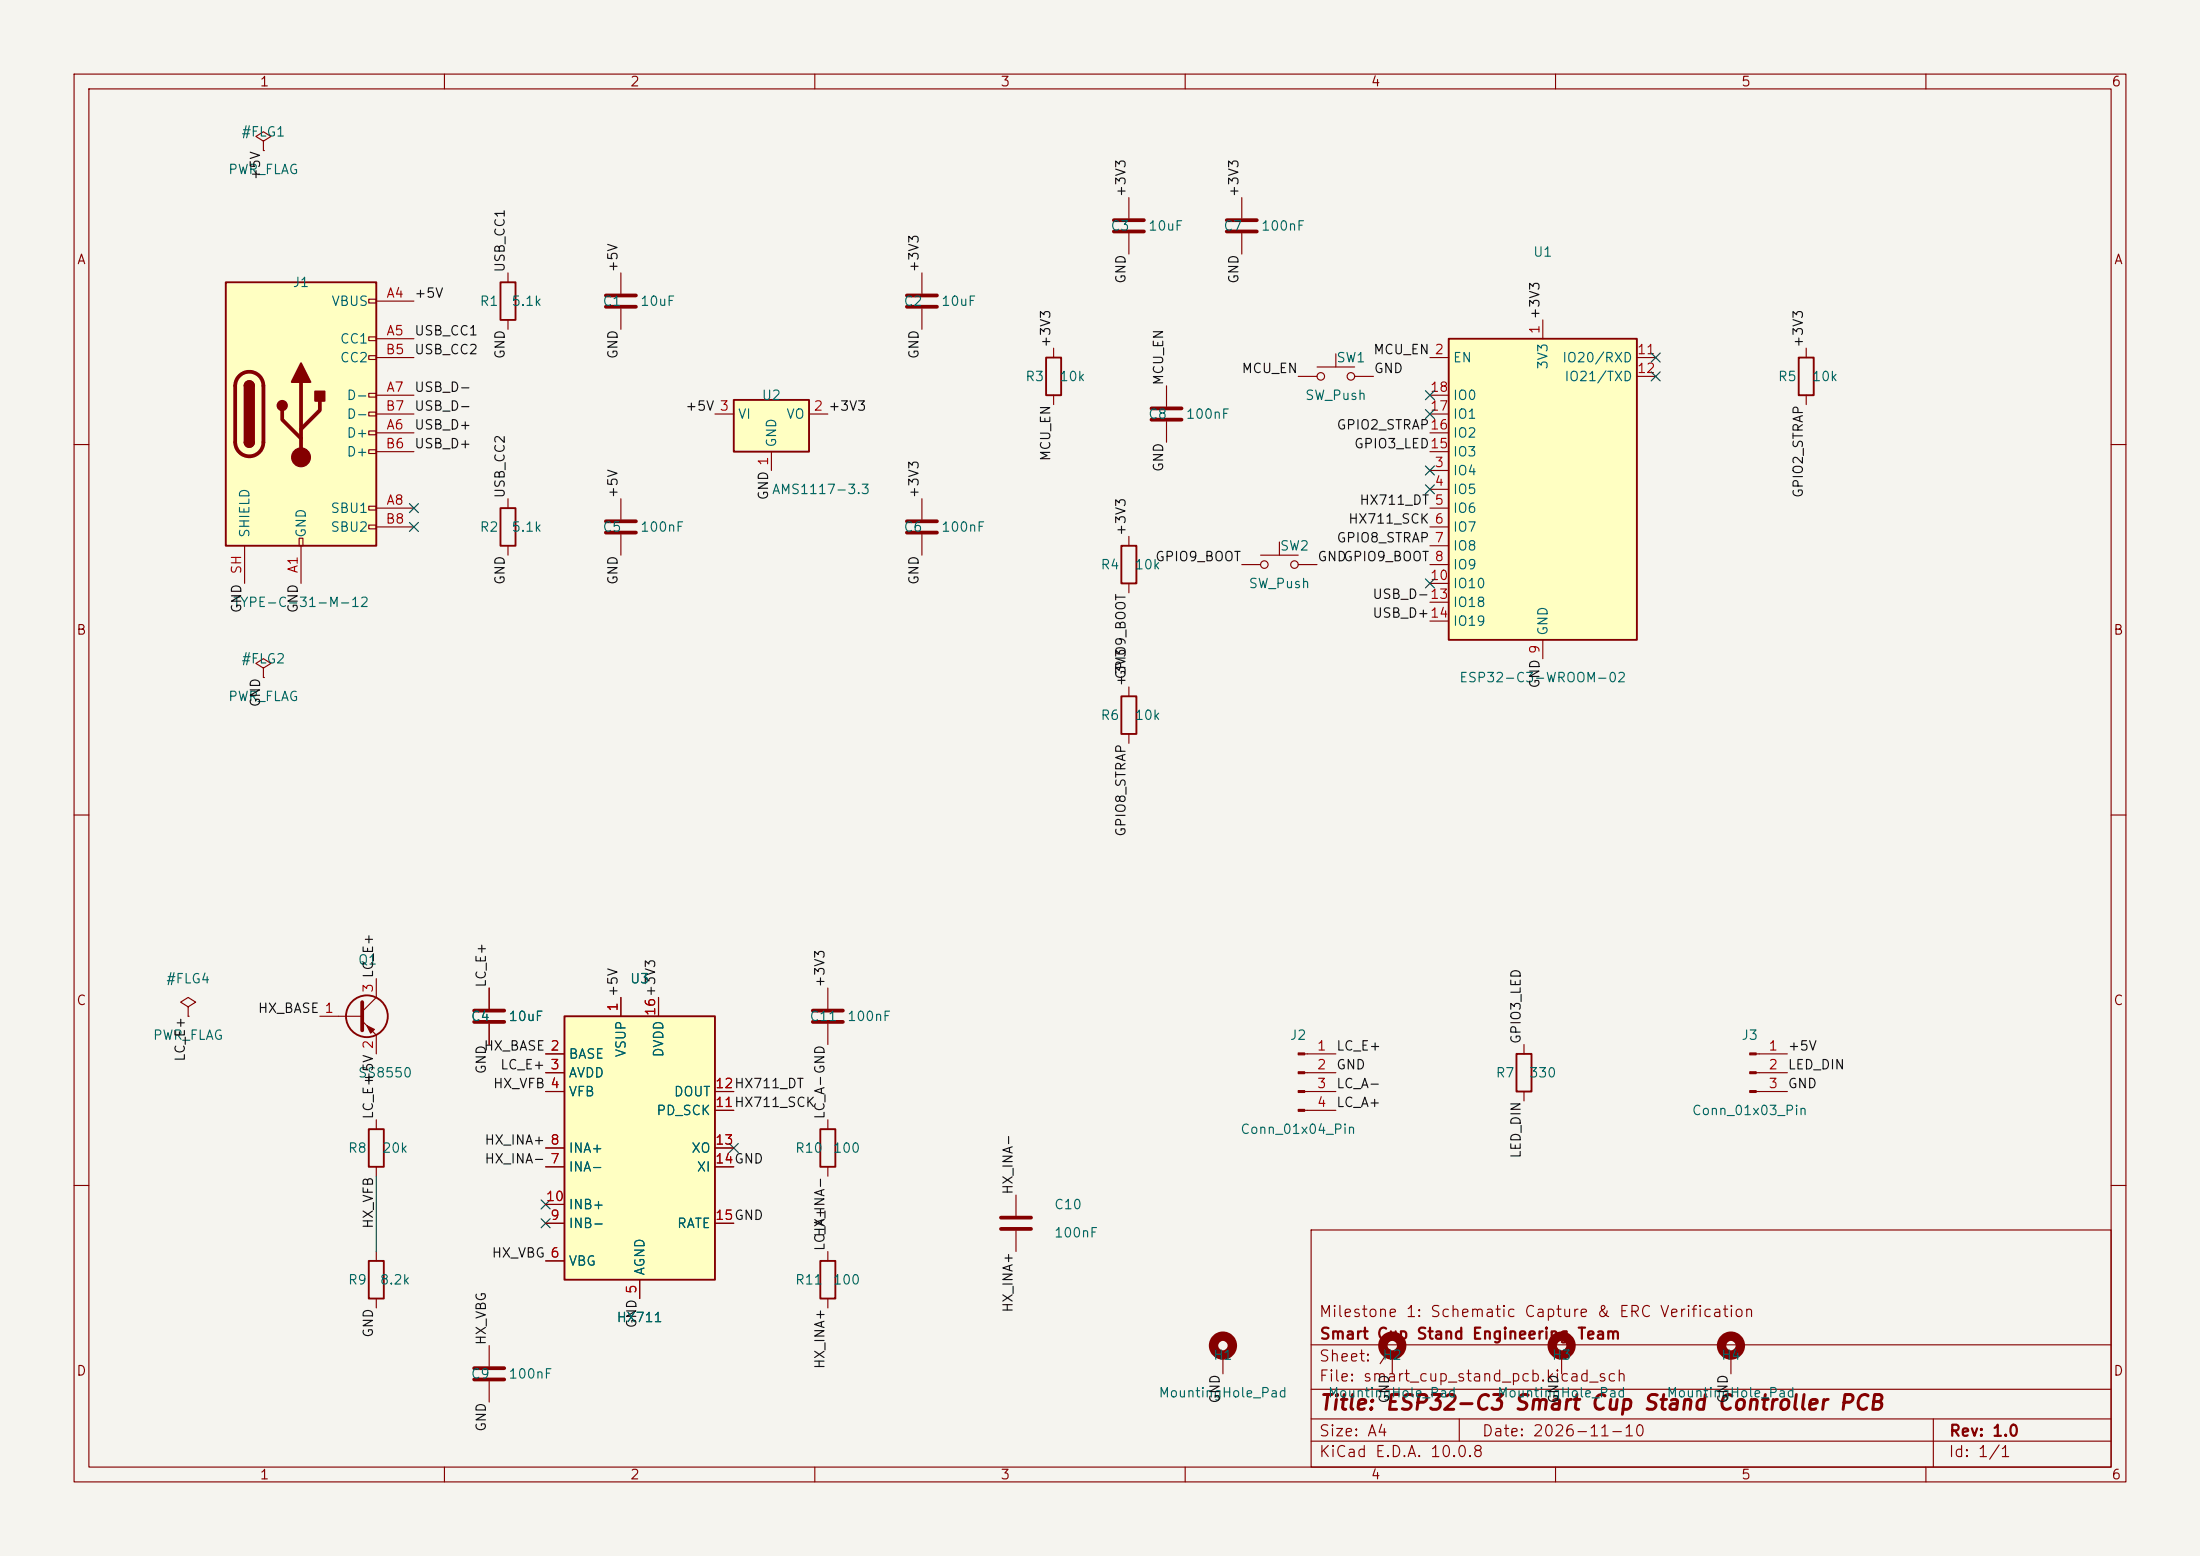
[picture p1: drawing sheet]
<svg xmlns="http://www.w3.org/2000/svg" width="297mm" height="210mm" viewBox="0 0 297 210" stroke-linecap="round" stroke-linejoin="round" font-family="sans-serif">
<path d="M0 0h297v210h-297z" fill="#f5f4ef" stroke="#f5f4ef" stroke-width=".14"/>
<g fill="none" stroke="#840000" stroke-width=".15">
<path d="M10 10h277v190h-277zM12 12h273v186h-273zM60 10v2M110 10v2M160 10v2M210 10v2M260 10v2M10 60h2M285 60h2M10 110h2M285 110h2M10 160h2"/>
<path d="M177 166h108v32h-108zM285 160h2M60 198v2M110 198v2M160 198v2M177 194.5h108M177 191.5h108M177 187.5h108M177 181.5h108M197 191.5v3M210 198v2M260 198v2"/>
<path d="M261 191.5v6.5"/>
</g>
<path d="M195.6 45.7h25.4v40.7h-25.4z" fill="#ffffc2"/>
<path d="M67.6 38.1h2v5.1h-2zM141.2 48.3h2.1v5h-2.1zM195.6 45.7h25.4v40.7h-25.4zM151.4 73.7h2v5h-2zM110.7 152.4h2.1v5.1h-2.1zM204.7 142.2h2.1v5.1h-2.1zM110.7 170.2h2.1v5.1h-2.1z" fill="none" stroke="#840000" stroke-width=".25"/>
<g fill="none" stroke="#840000" stroke-width=".15">
<path d="M68.6 36.8v1.3M83.8 36.8v2.8M124.5 36.8v2.8M152.4 26.7v2.8M152.4 31.5v2.8M167.6 26.7v2.8M167.6 31.5v2.8M68.6 43.2v1.3M83.8 41.7v2.8M124.5 41.7v2.8M142.2 47v1.3M142.2 53.3v1.3"/>
<path d="M157.5 52.1v2.8M157.5 56.9v2.8M175.3 50.8h2.5M177.8 49.5h5.1M180.3 47.8v1.7M182.9 50.8h2.5M193 48.3h2.6M193 58.4h2.6M193 55.9h2.6M193 53.3h2.6M208.3 43.2v2.5M221 48.3h2.5"/>
<path d="M221 50.8h2.5M152.4 72.4v1.3M152.4 78.7v1.3M167.6 76.2h2.6M170.2 74.9h5.1M172.7 73.2v1.7M175.3 76.2h2.5M193 63.5h2.6M193 66h2.6M193 68.6h2.6M193 71.1h2.6M193 73.7h2.6"/>
<path d="M193 76.2h2.6M193 78.7h2.6M193 61h2.6M35.6 90.2l1-.7-1-.6-1.1 .6 1.1 .7v1.2M35.6 91.4h.1M193 81.3h2.6M193 83.8h2.6M208.3 86.4v2.5M66 133.4v2.7M66 138.2v2.8M111.8 133.4v2.7M111.8 138.2v2.8"/>
<path d="M111.8 151.1v1.3M111.8 157.5v1.3M205.7 141v1.2M205.7 147.3v1.3M111.8 168.9v1.3M111.8 175.3v1.2M188 182.9v2.5M210.8 182.9v2.5M233.7 182.9v2.5"/>
<circle cx="178.3" cy="50.8" r=".51"/>
<circle cx="182.4" cy="50.8" r=".51"/>
<circle cx="170.7" cy="76.2" r=".51"/>
<circle cx="174.8" cy="76.2" r=".51"/>
</g>
<g fill="none" stroke="#840000" stroke-width=".51">
<path d="M81.8 39.9h4.1M122.4 39.9h4.1M150.4 29.7h4M150.4 31.2h4M165.6 29.7h4.1M165.6 31.2h4.1M81.8 41.4h4.1M122.4 41.4h4.1M155.4 55.1h4.1M155.4 56.6h4.1M64 136.4h4.1M64 137.9h4.1"/>
<path d="M109.7 136.4h4.1M109.7 137.9h4.1"/>
</g>
<g fill="none" stroke="#840000" stroke-width="1.3">
<circle cx="188" cy="181.6" r="1.27"/>
<circle cx="210.8" cy="181.6" r="1.27"/>
<circle cx="233.7" cy="181.6" r="1.27"/>
</g>
<path d="M76.2 137.2h20.3v35.5h-20.3z" fill="#ffffc2"/>
<g fill="none" stroke="#840000" stroke-width=".25">
<path d="M242.8 48.3h2.1v5h-2.1zM76.2 137.2h20.3v35.5h-20.3z"/>
<circle cx="49.5" cy="137.2" r="2.82"/>
</g>
<g fill="none" stroke="#840000" stroke-width=".15">
<path d="M35.6 19.1l1-.7-1-.6-1.1 .6 1.1 .7v1.2M35.6 20.3h.1M243.8 47v1.3M243.8 53.3v1.3M124.5 67.3v2.8M124.5 72.1v2.8M25.4 135.9l1-.6-1-.7-1 .7 1 .6v1.3M25.4 137.2h.1M43.2 137.2h5.7M48.9 137.8l1.9 1.9v2.5M50.8 132.1v2.5l-1.9 1.9M83.8 134.6v2.6"/>
<path d="M88.9 134.6v2.6M73.7 142.2h2.5M73.7 144.8h2.5M73.7 147.3h2.5M73.7 157.5h2.5M73.7 154.9h2.5M96.5 147.3h2.6M96.5 157.5h2.6M96.5 154.9h2.6M96.5 149.9h2.6M237.1 142.2h4.2M237.1 144.8h4.2"/>
<path d="M237.1 147.3h4.2M73.7 170.2h2.5M73.7 165.1h2.5M73.7 162.6h2.5M86.4 172.7v2.6M96.5 165.1h2.6M66 181.6v2.8M66 186.4v2.8M165.1 182.9v2.5"/>
</g>
<path d="M122.4 70.4h4.1M122.4 71.9h4.1M48.9 135.3v3.8M64 184.7h4.1M64 186.2h4.1" fill="none" stroke="#840000" stroke-width=".51"/>
<g fill="#840000" stroke="#840000" stroke-width=".15">
<path d="M236.2 142.1h.9v.3h-.9z"/>
<path d="M236.2 144.7h.9v.2h-.9z"/>
<path d="M236.2 147.2h.9v.2h-.9z"/>
<path d="M49.5 138.4l1 .5-.5 .5z"/>
</g>
<circle cx="165.1" cy="181.6" r="1.27" fill="none" stroke="#840000" stroke-width="1.3"/>
<path d="M99.1 54h10.1v7h-10.1z" fill="#ffffc2"/>
<path d="M99.1 54h10.1v7h-10.1zM151.4 94h2v5.1h-2z" fill="none" stroke="#840000" stroke-width=".25"/>
<path d="M96.5 55.9h2.6M109.2 55.9h2.6M104.1 61v2.5M152.4 92.7v1.3M152.4 99.1v1.2M176.1 142.2h4.2M176.1 144.8h4.2M176.1 147.3h4.2M176.1 149.9h4.2M137.2 161.3v2.8M137.2 166.1v2.8" fill="none" stroke="#840000" stroke-width=".15"/>
<path d="M135.1 164.3h4.1M135.1 165.9h4.1" fill="none" stroke="#840000" stroke-width=".51"/>
<g fill="#840000" stroke="#840000" stroke-width=".15">
<path d="M175.3 142.1h.8v.3h-.8z"/>
<path d="M175.3 144.7h.8v.2h-.8z"/>
<path d="M175.3 147.2h.8v.2h-.8z"/>
<path d="M175.3 149.7h.8v.3h-.8z"/>
</g>
<path d="M30.5 38.1h20.3v35.6h-20.3z" fill="#ffffc2"/>
<g fill="none" stroke="#840000" stroke-width=".15">
<path d="M49.8 40.4h1v.5h-1zM49.8 45.5h1v.5h-1zM49.8 48h1v.5h-1zM49.8 53.1h1v.5h-1zM49.8 55.6h1v.5h-1zM49.8 58.2h1v.5h-1zM50.8 40.6h5.1M50.8 45.7h5.1M50.8 58.4h5.1M50.8 53.3h5.1M50.8 48.3h5.1M50.8 55.9h5.1"/>
<path d="M33 73.7v5M40.4 72.6h.5v1.1h-.5zM40.6 73.7v5M49.8 60.7h1v.5h-1zM49.8 68.3h1v.5h-1zM49.8 70.9h1v.5h-1zM50.8 68.6h5.1M50.8 61h5.1M50.8 71.1h5.1M68.6 67.3v1.3M68.6 73.7v1.2M83.8 67.3v2.8"/>
<path d="M83.8 72.1v2.8M66 133.4v2.7M66 138.2v2.8M83.8 134.6v2.6M88.9 134.6v2.6M50.8 151.1v1.3M50.8 157.5v1.3M73.7 142.2h2.5M73.7 144.8h2.5M73.7 147.3h2.5M73.7 157.5h2.5M73.7 154.9h2.5"/>
<path d="M96.5 147.3h2.6M96.5 157.5h2.6M96.5 154.9h2.6M96.5 149.9h2.6M50.8 168.9v1.3M50.8 175.3v1.2M73.7 170.2h2.5M73.7 165.1h2.5M73.7 162.6h2.5M86.4 172.7v2.6M96.5 165.1h2.6"/>
</g>
<path d="M30.5 38.1h20.3v35.6h-20.3zM33 52.1a.64 .64 0 0 1 .7-.7 .64 .64 0 0 1 .6 .7M33 59.7a.64 .64 0 0 0 .7 .6 .64 .64 0 0 0 .6-.6M67.6 68.6h2v5.1h-2zM49.8 152.4h2v5.1h-2zM49.8 170.2h2v5.1h-2z" fill="none" stroke="#840000" stroke-width=".25"/>
<path d="M32.3 50.7a1.9 1.9 0 0 1 2.1-.4 1.9 1.9 0 0 1 1.2 1.8v7.6a1.91 1.91 0 0 1-1.9 1.9 1.91 1.91 0 0 1-2-1.9v-7.6a1.9 1.9 0 0 1 .6-1.4zM38.1 55.4v1.2l2.5 2.6M40.6 51.6v10.1M43.2 54.1v1.3l-2.6 2.5M81.8 70.4h4.1M81.8 71.9h4.1" fill="none" stroke="#840000" stroke-width=".51"/>
<g fill="#840000" stroke="#840000" stroke-width=".25">
<path d="M33 52.1h1.3v7.6h-1.3z"/>
<path d="M33.2 51.6a.64 .64 0 0 1 .7-.1 .64 .64 0 0 1 .4 .6h-1.3z"/>
<path d="M33 59.7h1.3a.64 .64 0 0 1-.6 .6 .64 .64 0 0 1-.7-.6z"/>
<path d="M40.6 49l1.3 2.6h-2.5z"/>
<path d="M42.5 52.8h1.3v1.3h-1.3z"/>
<circle cx="38.1" cy="54.7" r=".63"/>
</g>
<circle cx="40.6" cy="61.7" r="1.27" fill="#840000" stroke="#840000" stroke-width=".15"/>
<path d="M50.8 158.8v10.1" fill="none" stroke="#009600" stroke-width=".15"/>
<g fill="none" stroke="#000084" stroke-width=".15">
<path d="M192.4 52.7l1.2 1.2M192.4 55.3l1.2 1.2M193.6 52.7l-1.2 1.2M193.6 55.3l-1.2 1.2M222.9 50.2l1.2 1.2M222.9 47.7l1.2 1.2M224.1 47.7l-1.2 1.2M224.1 50.2l-1.2 1.2M55.3 68l1.2 1.2M55.3 70.5l1.2 1.2M56.5 68l-1.2 1.2M56.5 70.5l-1.2 1.2"/>
<path d="M192.4 62.9l1.2 1.2M192.4 65.4l1.2 1.2M192.4 78.1l1.2 1.2M193.6 62.9l-1.2 1.2M193.6 65.4l-1.2 1.2M193.6 78.1l-1.2 1.2M98.5 154.3l1.2 1.2M99.7 154.3l-1.2 1.2M73.1 164.5l1.2 1.2M73.1 162l1.2 1.2M74.3 164.5l-1.2 1.2M74.3 162l-1.2 1.2"/>
</g>
<text font-size="2" fill="#840000" x="178" y="190.8">Title: ESP32-C3 Smart Cup Stand Controller PCB</text>
<g font-size="1.5" fill="#840000">
<text x="178" y="178.1">Milestone 1: Schematic Capture &amp; ERC Verification</text>
<text x="178" y="184.1">Sheet: /</text>
<text x="178" y="181.1">Smart Cup Stand Engineering Team</text>
<text x="178" y="186.8">File: smart_cup_stand_pcb.kicad_sch</text>
<text x="178" y="197">KiCad E.D.A. 10.0.8</text>
<text x="178" y="194.2">Size: A4</text>
<text x="200" y="194.2">Date: 2026-11-10</text>
<text x="263" y="197">Id: 1/1</text>
<text x="263" y="194.2">Rev: 1.0</text>
</g>
<g font-size="1.3" fill="#840000">
<text x="35" y="12">1</text>
<text x="85" y="12">2</text>
<text x="135" y="12">3</text>
<text x="185" y="12">4</text>
<text x="235" y="12">5</text>
<text x="285" y="12">6</text>
<text x="10.3" y="36">A</text>
<text x="285.3" y="36">A</text>
<text x="10.2" y="86">B</text>
<text x="285.2" y="86">B</text>
<text x="10.2" y="136">C</text>
<text x="285.2" y="136">C</text>
<text x="10.2" y="186">D</text>
<text x="285.2" y="186">D</text>
<text x="35" y="200">1</text>
<text x="85" y="200">2</text>
<text x="135" y="200">3</text>
<text x="185" y="200">4</text>
<text x="235" y="200">5</text>
<text x="285" y="200">6</text>
</g>
<g font-size="1.3" fill="#006464">
<text x="30.7" y="23.8">PWR_FLAG</text>
<text x="32.5" y="18.7">#FLG1</text>
<text x="149.8" y="31.4">C3</text>
<text x="154.9" y="31.4">10uF</text>
<text x="165.1" y="31.4">C7</text>
<text x="170.2" y="31.4">100nF</text>
<text x="206.9" y="35">U1</text>
<text x="39.4" y="39.1">J1</text>
<text x="44.7" y="41.6">VBUS</text>
<text x="64.7" y="41.6">R1</text>
<text x="69" y="41.6">5.1k</text>
<text x="81.3" y="41.6">C1</text>
<text x="86.3" y="41.6">10uF</text>
<text x="121.9" y="41.6">C2</text>
<text x="127" y="41.6">10uF</text>
<text x="45.8" y="46.7">CC1</text>
<text x="45.8" y="49.2">CC2</text>
<text x="138.3" y="51.8">R3</text>
<text x="142.9" y="51.8">10k</text>
<text x="180.3" y="49.2">SW1</text>
<text x="196.1" y="49.2">EN</text>
<text x="209.2" y="50" transform="rotate(-90 209.2 50)">3V3</text>
<text x="210.8" y="49.2">IO20/RXD</text>
<text x="211.1" y="51.8">IO21/TXD</text>
<text x="239.9" y="51.8">R5</text>
<text x="244.5" y="51.8">10k</text>
<text x="46.7" y="59.4">D+</text>
<text x="46.7" y="54.3">D-</text>
<text x="46.7" y="56.8">D-</text>
<text x="99.5" y="56.8">VI</text>
<text x="102.7" y="54.3">U2</text>
<text x="106.1" y="56.8">VO</text>
<text x="154.9" y="56.8">C8</text>
<text x="160" y="56.8">100nF</text>
<text x="176.1" y="54.3">SW_Push</text>
<text x="196.1" y="59.4">IO2</text>
<text x="196.1" y="56.8">IO1</text>
<text x="196.1" y="54.3">IO0</text>
<text x="46.7" y="61.9">D+</text>
<text x="105.1" y="60.5" transform="rotate(-90 105.1 60.5)">GND</text>
<text x="196.1" y="64.5">IO4</text>
<text x="196.1" y="61.9">IO3</text>
<text x="44.5" y="69.5">SBU1</text>
<text x="104.1" y="67">AMS1117-3.3</text>
<text x="196.1" y="67">IO5</text>
<text x="196.1" y="69.5">IO6</text>
<text x="34" y="72.7" transform="rotate(-90 34 72.7)">SHIELD</text>
<text x="41.6" y="72.7" transform="rotate(-90 41.6 72.7)">GND</text>
<text x="44.5" y="72.1">SBU2</text>
<text x="64.7" y="72.1">R2</text>
<text x="69" y="72.1">5.1k</text>
<text x="81.3" y="72.1">C5</text>
<text x="86.3" y="72.1">100nF</text>
<text x="121.9" y="72.1">C6</text>
<text x="127" y="72.1">100nF</text>
<text x="148.5" y="77.2">R4</text>
<text x="153.1" y="77.2">10k</text>
<text x="172.7" y="74.6">SW2</text>
<text x="196.1" y="72.1">IO7</text>
<text x="196.1" y="74.6">IO8</text>
<text x="196.1" y="77.2">IO9</text>
<text x="31.4" y="82.2">TYPE-C-31-M-12</text>
<text x="168.5" y="79.7">SW_Push</text>
<text x="196.1" y="79.7">IO10</text>
<text x="196.1" y="82.2">IO18</text>
<text x="32.5" y="89.9">#FLG2</text>
<text x="196.1" y="84.8">IO19</text>
<text x="209.2" y="85.9" transform="rotate(-90 209.2 85.9)">GND</text>
<text x="30.7" y="94.9">PWR_FLAG</text>
<text x="196.9" y="92.4">ESP32-C3-WROOM-02</text>
<text x="148.5" y="97.5">R6</text>
<text x="153.1" y="97.5">10k</text>
<text x="48.2" y="130.5">Q1</text>
<text x="22.3" y="133">#FLG4</text>
<text x="85" y="133">U3</text>
<text x="20.6" y="140.7">PWR_FLAG</text>
<text x="63.5" y="138.1">C4</text>
<text x="68.6" y="138.1">10uF</text>
<text x="76.7" y="143.2">BASE</text>
<text x="84.8" y="142.8" transform="rotate(-90 84.8 142.8)">VSUP</text>
<text x="89.9" y="142.8" transform="rotate(-90 89.9 142.8)">DVDD</text>
<text x="109.2" y="138.1">C11</text>
<text x="114.3" y="138.1">100nF</text>
<text x="174" y="140.7">J2</text>
<text x="235" y="140.7">J3</text>
<text x="48.2" y="145.7">SS8550</text>
<text x="76.7" y="145.7">AVDD</text>
<text x="76.7" y="148.3">VFB</text>
<text x="90.9" y="148.3">DOUT</text>
<text x="201.8" y="145.7">R7</text>
<text x="206.3" y="145.7">330</text>
<text x="46.9" y="155.9">R8</text>
<text x="51.5" y="155.9">20k</text>
<text x="76.7" y="155.9">INA+</text>
<text x="88.5" y="150.8">PD_SCK</text>
<text x="93.2" y="155.9">XO</text>
<text x="107.2" y="155.9">R10</text>
<text x="112.4" y="155.9">100</text>
<text x="167.4" y="153.4">Conn_01x04_Pin</text>
<text x="228.3" y="150.8">Conn_01x03_Pin</text>
<text x="76.7" y="158.4">INA-</text>
<text x="94" y="158.4">XI</text>
<text x="76.7" y="166.1">INB-</text>
<text x="76.7" y="163.5">INB+</text>
<text x="91.3" y="166.1">RATE</text>
<text x="142.2" y="163.5">C10</text>
<text x="142.2" y="167.3">100nF</text>
<text x="46.9" y="173.7">R9</text>
<text x="51.2" y="173.7">8.2k</text>
<text x="76.7" y="171.1">VBG</text>
<text x="87.3" y="172.2" transform="rotate(-90 87.3 172.2)">AGND</text>
<text x="107.2" y="173.7">R11</text>
<text x="112.4" y="173.7">100</text>
<text x="83.1" y="178.8">HX711</text>
<text x="163.7" y="183.8">H1</text>
<text x="186.6" y="183.8">H2</text>
<text x="209.4" y="183.8">H3</text>
<text x="232.3" y="183.8">H4</text>
<text x="63.5" y="186.4">C9</text>
<text x="68.6" y="186.4">100nF</text>
<text x="156.3" y="188.9">MountingHole_Pad</text>
<text x="179.2" y="188.9">MountingHole_Pad</text>
<text x="202" y="188.9">MountingHole_Pad</text>
<text x="224.9" y="188.9">MountingHole_Pad</text>
</g>
<g font-size="1.3" fill="#0f0f0f">
<text x="35.4" y="24.4" transform="rotate(-90 35.4 24.4)">+5V</text>
<text x="152.3" y="26.7" transform="rotate(-90 152.3 26.7)">+3V3</text>
<text x="167.5" y="26.7" transform="rotate(-90 167.5 26.7)">+3V3</text>
<text x="55.9" y="40.5">+5V</text>
<text x="68.5" y="36.9" transform="rotate(-90 68.5 36.9)">USB_CC1</text>
<text x="83.7" y="36.9" transform="rotate(-90 83.7 36.9)">+5V</text>
<text x="124.3" y="36.9" transform="rotate(-90 124.3 36.9)">+3V3</text>
<text x="152.3" y="38.4" transform="rotate(-90 152.3 38.4)">GND</text>
<text x="167.5" y="38.4" transform="rotate(-90 167.5 38.4)">GND</text>
<text x="55.9" y="45.6">USB_CC1</text>
<text x="142.1" y="47" transform="rotate(-90 142.1 47)">+3V3</text>
<text x="243.7" y="47" transform="rotate(-90 243.7 47)">+3V3</text>
<text x="55.9" y="48.1">USB_CC2</text>
<text x="55.9" y="53.2">USB_D-</text>
<text x="68.5" y="48.5" transform="rotate(-90 68.5 48.5)">GND</text>
<text x="83.7" y="48.5" transform="rotate(-90 83.7 48.5)">GND</text>
<text x="124.3" y="48.5" transform="rotate(-90 124.3 48.5)">GND</text>
<text x="157.4" y="52.1" transform="rotate(-90 157.4 52.1)">MCU_EN</text>
<text x="167.5" y="50.7">MCU_EN</text>
<text x="185.3" y="48.1">MCU_EN 2</text>
<text x="185.4" y="50.7">GND</text>
<text x="55.9" y="55.8">USB_D-</text>
<text x="55.9" y="58.3">USB_D+</text>
<text x="92.4" y="55.8">+5V 3</text>
<text x="180.4" y="58.3">GPIO2_STRAP16</text>
<text x="55.9" y="60.8">USB_D+</text>
<text x="142.1" y="62.3" transform="rotate(-90 142.1 62.3)">MCU_EN</text>
<text x="157.4" y="63.8" transform="rotate(-90 157.4 63.8)">GND</text>
<text x="182.7" y="60.8">GPIO3_LED15</text>
<text x="68.5" y="67.3" transform="rotate(-90 68.5 67.3)">USB_CC2</text>
<text x="83.7" y="67.3" transform="rotate(-90 83.7 67.3)">+5V</text>
<text x="104" y="67.6" transform="rotate(-90 104 67.6)">GND 1</text>
<text x="124.3" y="67.3" transform="rotate(-90 124.3 67.3)">+3V3</text>
<text x="181.9" y="71">HX711_SCK 6</text>
<text x="183.4" y="68.5">HX711_DT 5</text>
<text x="243.7" y="67.3" transform="rotate(-90 243.7 67.3)">GPIO2_STRAP</text>
<text x="152.3" y="72.4" transform="rotate(-90 152.3 72.4)">+3V3</text>
<text x="155.9" y="76.1">GPIO9_BOOT</text>
<text x="177.8" y="76.1">GND</text>
<text x="180.4" y="73.5">GPIO8_STRAP 7</text>
<text x="181.3" y="76.1">GPIO9_BOOT 8</text>
<text x="32.9" y="82.8" transform="rotate(-90 32.9 82.8)">GND</text>
<text x="40.5" y="82.8" transform="rotate(-90 40.5 82.8)">GND</text>
<text x="68.5" y="79" transform="rotate(-90 68.5 79)">GND</text>
<text x="83.7" y="79" transform="rotate(-90 83.7 79)">GND</text>
<text x="124.3" y="79" transform="rotate(-90 124.3 79)">GND</text>
<text x="185.2" y="83.7">USB_D+14</text>
<text x="185.2" y="81.2">USB_D-13</text>
<text x="35.4" y="95.5" transform="rotate(-90 35.4 95.5)">GND</text>
<text x="152.3" y="92.7" transform="rotate(-90 152.3 92.7)">+3V3</text>
<text x="152.3" y="91.8" transform="rotate(-90 152.3 91.8)">GPIO9_BOOT</text>
<text x="208.2" y="93" transform="rotate(-90 208.2 93)">GND 9</text>
<text x="152.3" y="113" transform="rotate(-90 152.3 113)">GPIO8_STRAP</text>
<text x="34.7" y="137">HX_BASE 1</text>
<text x="65.9" y="133.4" transform="rotate(-90 65.9 133.4)">LC_E+</text>
<text x="111.6" y="133.4" transform="rotate(-90 111.6 133.4)">+3V3</text>
<text x="25.3" y="143.4" transform="rotate(-90 25.3 143.4)">LC_E+</text>
<text x="65.2" y="142.1">HX_BASE 2</text>
<text x="180.3" y="142.1">LC_E+</text>
<text x="205.6" y="141" transform="rotate(-90 205.6 141)">GPIO3_LED</text>
<text x="241.3" y="142.1">+5V</text>
<text x="50.7" y="146.3" transform="rotate(-90 50.7 146.3)">+5V 2</text>
<text x="65.9" y="145.1" transform="rotate(-90 65.9 145.1)">GND</text>
<text x="66.5" y="147.2">HX_VFB 4</text>
<text x="67.4" y="144.7">LC_E+ 3</text>
<text x="180.3" y="149.7">LC_A+</text>
<text x="180.3" y="147.2">LC_A-</text>
<text x="180.3" y="144.7">GND</text>
<text x="241.3" y="147.2">GND</text>
<text x="241.3" y="144.7">LED_DIN</text>
<text x="50.7" y="151.2" transform="rotate(-90 50.7 151.2)">LC_E+</text>
<text x="65.3" y="154.8">HX_INA+ 8</text>
<text x="111.6" y="151.2" transform="rotate(-90 111.6 151.2)">LC_A-GND</text>
<text x="65.3" y="157.4">HX_INA- 7</text>
<text x="137" y="161.3" transform="rotate(-90 137 161.3)">HX_INA-</text>
<text x="205.6" y="156.4" transform="rotate(-90 205.6 156.4)">LED_DIN</text>
<text x="50.7" y="165.9" transform="rotate(-90 50.7 165.9)">HX_VFB</text>
<text x="111.6" y="167.1" transform="rotate(-90 111.6 167.1)">HX_INA-</text>
<text x="66.3" y="170.1">HX_VBG 6</text>
<text x="111.6" y="168.9" transform="rotate(-90 111.6 168.9)">LC_A+</text>
<text x="86.2" y="179.4" transform="rotate(-90 86.2 179.4)">GND 5</text>
<text x="137" y="177.2" transform="rotate(-90 137 177.2)">HX_INA+</text>
<text x="50.7" y="180.6" transform="rotate(-90 50.7 180.6)">GND</text>
<text x="65.9" y="181.6" transform="rotate(-90 65.9 181.6)">HX_VBG</text>
<text x="111.6" y="184.9" transform="rotate(-90 111.6 184.9)">HX_INA+</text>
<text x="165" y="189.5" transform="rotate(-90 165 189.5)">GND</text>
<text x="187.8" y="189.5" transform="rotate(-90 187.8 189.5)">GND</text>
<text x="210.7" y="189.5" transform="rotate(-90 210.7 189.5)">GND</text>
<text x="233.6" y="189.5" transform="rotate(-90 233.6 189.5)">GND</text>
<text x="65.9" y="193.3" transform="rotate(-90 65.9 193.3)">GND</text>
</g>
<g font-size="1.3" fill="#a90000">
<text x="52.1" y="40.5">A4</text>
<text x="52.1" y="45.6">A5</text>
<text x="208.1" y="45.2" transform="rotate(-90 208.1 45.2)">1 +3V3</text>
<text x="52" y="48.1">B5</text>
<text x="52.1" y="53.2">A7</text>
<text x="193" y="53.2">18</text>
<text x="220.9" y="48.1">11</text>
<text x="220.9" y="50.7">12</text>
<text x="52" y="55.7">B7</text>
<text x="52.1" y="58.3">A6</text>
<text x="109.8" y="55.7">2 +3V3</text>
<text x="193" y="55.7">17</text>
<text x="52" y="60.8">B6</text>
<text x="193.6" y="63.4">3</text>
<text x="193.6" y="65.9">4</text>
<text x="52" y="71">B8</text>
<text x="52.1" y="68.4">A8</text>
<text x="32.9" y="77.6" transform="rotate(-90 32.9 77.6)">SH</text>
<text x="40.5" y="77.5" transform="rotate(-90 40.5 77.5)">A1</text>
<text x="193" y="78.6">10</text>
<text x="50.7" y="134.1" transform="rotate(-90 50.7 134.1)">3 LC_E+</text>
<text x="83.7" y="136.6" transform="rotate(-90 83.7 136.6)">1 +5V</text>
<text x="83.7" y="136.6" transform="rotate(-90 83.7 136.6)">1</text>
<text x="88.8" y="137.2" transform="rotate(-90 88.8 137.2)">16+3V3</text>
<text x="88.8" y="137.2" transform="rotate(-90 88.8 137.2)">16</text>
<text x="74.2" y="142.1">2</text>
<text x="177.7" y="142.1">1</text>
<text x="238.7" y="142.1">1</text>
<text x="74.2" y="144.6">3</text>
<text x="74.2" y="147.2">4</text>
<text x="96.5" y="149.7">11HX711_SCK</text>
<text x="96.5" y="147.2">12HX711_DT</text>
<text x="96.5" y="149.7">11</text>
<text x="96.5" y="147.2">12</text>
<text x="177.7" y="144.6">2</text>
<text x="177.7" y="147.2">3</text>
<text x="177.7" y="149.7">4</text>
<text x="238.7" y="144.6">2</text>
<text x="238.7" y="147.2">3</text>
<text x="74.2" y="154.8">8</text>
<text x="96.5" y="154.8">13</text>
<text x="74.2" y="157.3">7</text>
<text x="96.5" y="157.3">14GND</text>
<text x="96.5" y="157.3">14</text>
<text x="73.6" y="162.4">10</text>
<text x="74.2" y="165">9</text>
<text x="96.5" y="165">15GND</text>
<text x="96.5" y="165">15</text>
<text x="74.2" y="170">6</text>
<text x="86.2" y="174.7" transform="rotate(-90 86.2 174.7)">5</text>
</g>
</svg>
